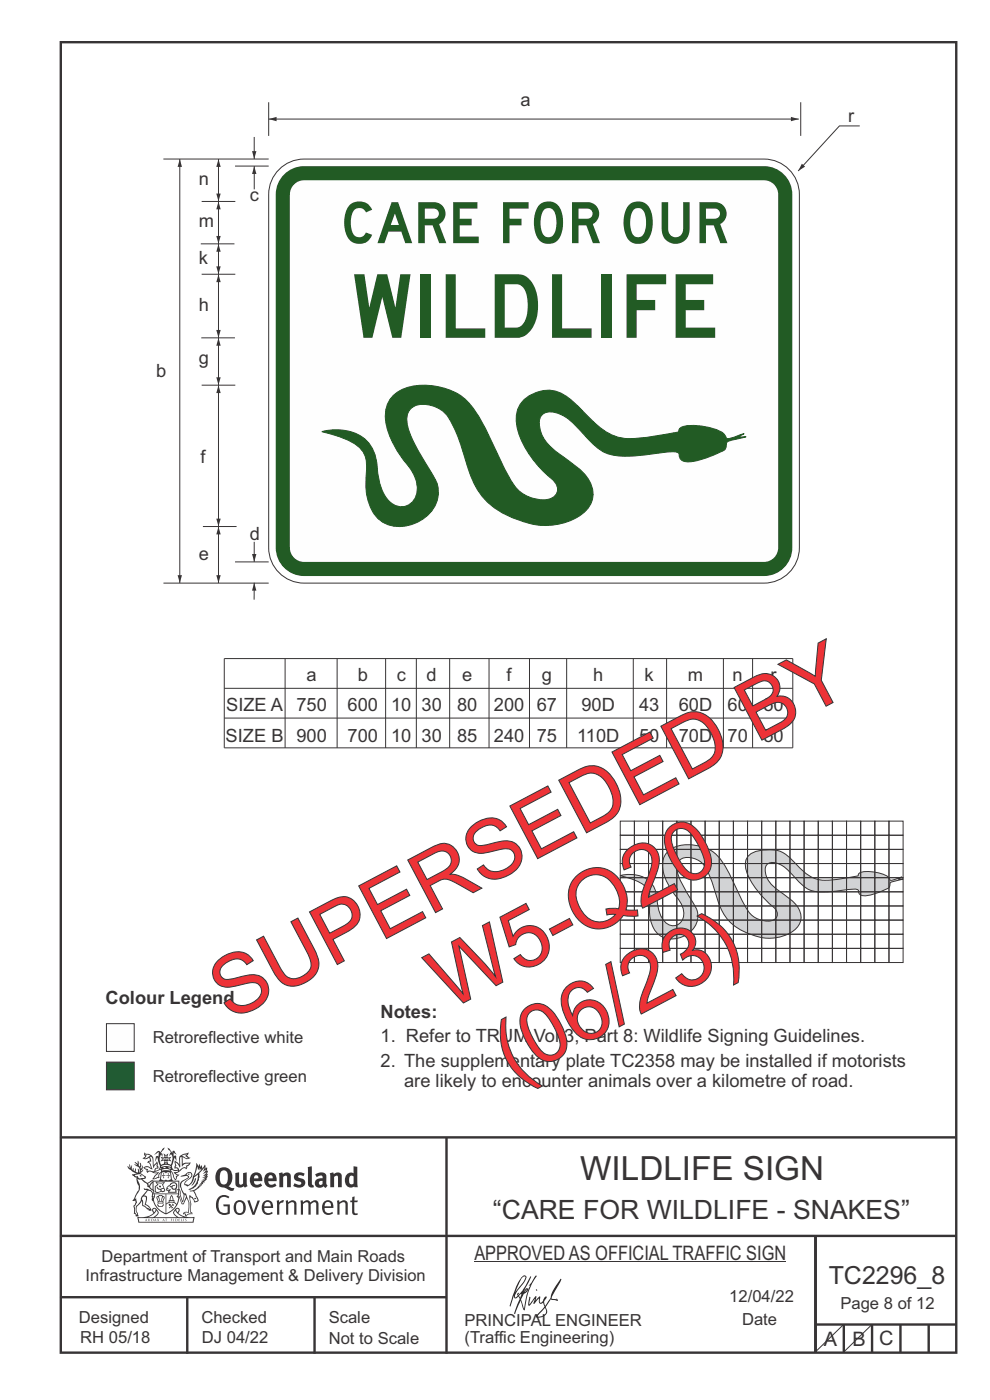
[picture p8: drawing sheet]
<svg xmlns="http://www.w3.org/2000/svg" width="210mm" height="297mm" viewBox="0 0 210 297" stroke-linecap="round" stroke-linejoin="round" font-family="sans-serif">
<g fill="none" stroke="#373435" stroke-width=".51">
<path d="M12.9 9h189.9v278h-189.9zM12.7 241.3h190M94.7 241.4v45.8M12.7 275.2h82M12.7 262.2h190.1M39.7 275.2v12M66.7 275.2v12M173 262.1v24.9M173 281h30M179 281v6M185 281v6M191 281v6"/>
<path d="M197 281v6"/>
</g>
<path d="M100.6 267.7h66.2" fill="none" stroke="#373435" stroke-width=".21"/>
<g fill="#373435">
<path d="M47 248.4a2.55 2.55 0 0 0 0 2.7l.3 .2a.81 .81 0 0 0 1-1v-.5a1.04 1.04 0 0 0-1.1-1.5zM46.3 248.1a1.82 1.82 0 0 1 2.1-.2 1.82 1.82 0 0 1 .9 1.8 2.29 2.29 0 0 1-.8 2l.7 .3h.5l-.2 .6a2.87 2.87 0 0 1-2-.7 2.12 2.12 0 0 1-1.7-3.1z" fill-rule="evenodd"/>
<path d="M49.9 248.9l.8-.2v2a.46 .46 0 0 0 .3 .6 .46 .46 0 0 0 .6-.3v-2.1l.7-.2v2.4l.2 .5-.5 .3-.3-.3a1.02 1.02 0 0 1-1.2 .3 1.02 1.02 0 0 1-.6-1.1z" fill-rule="evenodd"/>
<path d="M54 249.5l-.1 .5h.9a.49 .49 0 0 0-.2-.6 .49 .49 0 0 0-.6 .1zM53.4 249.1a1.34 1.34 0 0 1 1.6-.2 1.34 1.34 0 0 1 .6 1.5v.2h-1.7a.77 .77 0 0 0 .5 .8 .77 .77 0 0 0 .9-.4l.3 .5a1.59 1.59 0 0 1-2 .2 1.59 1.59 0 0 1-.5-2.1z" fill-rule="evenodd"/>
<path d="M57 249.5l-.1 .5h1a.49 .49 0 0 0-.2-.6 .49 .49 0 0 0-.7 .1zM56.4 249.1a1.34 1.34 0 0 1 1.6-.2 1.34 1.34 0 0 1 .7 1.5v.2h-1.8a.77 .77 0 0 0 .5 .8 .77 .77 0 0 0 .9-.4l.4 .5a1.59 1.59 0 0 1-2.1 .2 1.59 1.59 0 0 1-.5-2.1z" fill-rule="evenodd"/>
<path d="M59.2 248.9l.7-.2 .1 .4a.95 .95 0 0 1 1-.3 .95 .95 0 0 1 .7 .8v2.3h-.8v-2.3a.46 .46 0 0 0-.8 .1v2.2h-.8z" fill-rule="evenodd"/>
<path d="M62.6 249.1a1.75 1.75 0 0 1 2-.1l-.2 .5-.6-.2a.43 .43 0 0 0-.6 .3l.4 .3a1.04 1.04 0 0 1 1.2 1.1 1.04 1.04 0 0 1-1.4 1l-1.2-.4 .3-.6 1 .4 .4-.4a.88 .88 0 0 0-1-.5l-.4-.2-.1-.4z" fill-rule="evenodd"/>
<path d="M65.3 247.6l.8-.2 .1 3.8 .3 .2 .1 .4a.88 .88 0 0 1-1 0 .88 .88 0 0 1-.3-1z" fill-rule="evenodd"/>
<path d="M67.8 250.6a.43 .43 0 0 0-.1 .7 .43 .43 0 0 0 .7-.1v-.7zM66.8 249.1a1.7 1.7 0 0 1 2.4 .1v1.9l.3 .4-.4 .5-.5-.4a1.03 1.03 0 0 1-1.7-.1 1.03 1.03 0 0 1 .8-1.5h.7v-.4a.8 .8 0 0 0-1.2 .1z" fill-rule="evenodd"/>
<path d="M70 248.9l.7-.2 .1 .4a.95 .95 0 0 1 1-.3 .95 .95 0 0 1 .7 .8v2.3h-.8v-2.3a.46 .46 0 0 0-.8 .1v2.2h-.8z" fill-rule="evenodd"/>
<path d="M74.3 249.5a1.48 1.48 0 0 0 0 1.7h.5l.2-.1v-1.5l-.3-.2zM75 247.4l.8 .1 .1 4.4h-.7l-.1-.2a1.26 1.26 0 0 1-1.4 0 1.26 1.26 0 0 1-.5-1.3 1.29 1.29 0 0 1 .4-1.4 1.29 1.29 0 0 1 1.4-.1z" fill-rule="evenodd"/>
<path d="M46.4 253.9a1.72 1.72 0 0 1 2.3 0l-.3 .3a1.24 1.24 0 0 0-1.4-.2 1.24 1.24 0 0 0-.6 1.4 1.49 1.49 0 0 0 1.2 1.9l.7-.1v-1.3h-.8l-.1-.4h1.3v1.9a1.93 1.93 0 0 1-2.2 0 1.93 1.93 0 0 1-.7-2.2l.2-.8z" fill-rule="evenodd"/>
<path d="M50.4 255.1a1.65 1.65 0 0 0 .2 2.2 .99 .99 0 0 0 1-1.4 .78 .78 0 0 0-.4-.8 .78 .78 0 0 0-.8 0zM50 254.9a1.33 1.33 0 0 1 1.6-.1 1.33 1.33 0 0 1 .5 1.4 1.31 1.31 0 0 1-1.3 1.6 1.31 1.31 0 0 1-1.2-1.6v-.6z" fill-rule="evenodd"/>
<path d="M52.5 254.7l.4-.1 .9 2.6 .8-2.5h.5l-1.1 3h-.5z" fill-rule="evenodd"/>
<path d="M56.3 255.2l-.2 .7h1.3a.7 .7 0 0 0-.3-.8 .7 .7 0 0 0-.8 .1zM55.9 255a1.22 1.22 0 0 1 1.5-.2 1.22 1.22 0 0 1 .5 1.5h-1.8a.93 .93 0 0 0 .5 1 .93 .93 0 0 0 1.1-.2l.2 .3a1.43 1.43 0 0 1-1.8 .1 1.43 1.43 0 0 1-.6-1.7z" fill-rule="evenodd"/>
<path d="M58.7 254.7l.4-.1 .1 .5 .4-.4 .6-.1-.2 .5a.66 .66 0 0 0-.8 .7v1.9h-.4z" fill-rule="evenodd"/>
<path d="M60.6 254.7l.4-.1 .1 .5a.94 .94 0 0 1 1-.5 .94 .94 0 0 1 .8 .8v2.3h-.5l-.1-2.5a.81 .81 0 0 0-1.2 .3v2.2h-.4z" fill-rule="evenodd"/>
<path d="M63.7 254.7l.5-.1 .1 .5 .4-.3a.78 .78 0 0 1 1.1 .3 .9 .9 0 0 1 1-.5 .9 .9 0 0 1 .8 .8v2.3h-.5l-.1-2.5a.67 .67 0 0 0-1.1 .3v2.2h-.5v-2.4l-.4-.3-.7 .4v2.3h-.5z" fill-rule="evenodd"/>
<path d="M69 255.2l-.1 .7h1.3a.7 .7 0 0 0-.3-.8 .7 .7 0 0 0-.9 .1zM68.7 255a1.22 1.22 0 0 1 1.5-.2 1.22 1.22 0 0 1 .5 1.5h-1.8a.93 .93 0 0 0 .4 1 .93 .93 0 0 0 1.2-.2l.1 .3a1.44 1.44 0 0 1-1.7 .1 1.44 1.44 0 0 1-.6-1.7z" fill-rule="evenodd"/>
<path d="M71.4 254.7l.5-.1 .1 .5a.94 .94 0 0 1 1-.5 .94 .94 0 0 1 .8 .8v2.3h-.5l-.1-2.5a.81 .81 0 0 0-1.2 .3v2.2h-.4z" fill-rule="evenodd"/>
<path d="M74.7 253.9l.5-.1v.9h.7l-.1 .3h-.6v2.2l.1 .2h.5l.1 .3a.75 .75 0 0 1-1.2-.6v-2.1h-.4v-.3h.4z" fill-rule="evenodd"/>
<path d="M30.8 244.9l1.1 .3-.9 .5h-.4l.6-.5zM31.8 245.4h.2a2.44 2.44 0 0 1 .4 1.9l.1 .5 .7-1-.1 .6 .3 .3a.57 .57 0 0 0-.6 .7l-1-.1-.5 .2 .2-.5-.8-.3 .7-.1 .9 .5 .1-.1-.6-1.3-.2-.2h.5zM30.7 244.4l-.1 .5 .2 .4-.6 .4a1.04 1.04 0 0 0 1.4-.1l.2 .6-.3 .1-.2 .4a.94 .94 0 0 1 .8 1.1l-.2-.1a1.16 1.16 0 0 0-1.5-.1l.3 .4 .4 .2 .1 .5 .2 .1 .1-.2a.94 .94 0 0 1 1.1 .2l.8 .1-1.2 1.2a1.13 1.13 0 0 0 1.2-.2l.4-.1-.1-.4 .5-.8a.83 .83 0 0 0-.6 1.1l-.3-.1-.7 .4 1.1-1.4-.5 .1-.5-.1 1.3-.5-.1-.1-.9 .4v-.3l.2-.2 .3 .1 .1-.3-.2-.4v-.6l-.1-.4-.7 1v-.7a1.42 1.42 0 0 0-1.6-1.8z" fill-rule="evenodd"/>
<path d="M38.5 245.2l.5-.2 .7-.1-.6 .3 .8 .5h-.3zM38.3 245.5l.2-.1 .1 2a1.69 1.69 0 0 1 1.6-.6l-.8 .5 .1 .5a1.1 1.1 0 0 0-1.5 .6l-.1-.5-.2-.2h-.5l.3-.4-.3-.7a1.42 1.42 0 0 1 .8 1.1l.2-.1zM37.1 246.2l.1 1-.2 .3 .1 .4h.5l.1 .2a.96 .96 0 0 1-1.1-.1l-.1 .1a1.06 1.06 0 0 0 1.3 .2v.1a.72 .72 0 0 1-1 .2l.3 .5 .6 .2-.4 .2-.1 .6-.2-.3-.4-1.1-.4-.4 .4 .9a1.54 1.54 0 0 0 .7 1.2l.2-.3a.58 .58 0 0 1 .4-.8l.2-.1h-.3l-.5-.3 .9-.5a.93 .93 0 0 1 1.2-.5v.2l.2-.2 .1-.5a.99 .99 0 0 0 .7-.8l-1.3 .1-.3 .2-.1-1.4 .9 .4 .9-.3h-.4l-.5-.4 .4-.7-.6 .2a1.46 1.46 0 0 0-1.4 2.1v.4l-.2-.4z" fill-rule="evenodd"/>
<path d="M35.6 248.9l.2 .1-.1 .3 .4 .1h-.4v.6l-.1-.6h-.3l.3-.1z" fill-rule="evenodd"/>
<path d="M34.6 248.9l.2 .1v.3l.3 .1h-.3l-.1 .6v-.6h-.4l.4-.1z" fill-rule="evenodd"/>
<path d="M34.3 248.8a.57 .57 0 0 1 .9 .2 .57 .57 0 0 1 .9-.2l.2 1.4h-.2a.57 .57 0 0 1-.9 0 .69 .69 0 0 1-1.1 0zM34.2 248.1l-.3 2.1-.2 .4h3l-.2-.4-.3-2.1h-.2v.2l-.8-.1-.8 .1v-.2z" fill-rule="evenodd"/>
<path d="M34.2 252.4a.3 .3 0 0 0 .6 0 .3 .3 0 0 0-.6 0zM33.3 250.9l.3 .3-.3 .4a.79 .79 0 0 0 0 1.3l.8-.2-.1-.3a.55 .55 0 0 1-.7-.6l.1-.1 .2 .3 .3 .2 .8-.2-.4-.7 .4-.4-.7 .2zM33 250.7l1.1 .2 .9-.2-.4 .6 .4 1.2a.56 .56 0 0 1-.8 .3l-.2 .1a.73 .73 0 0 1-.9 .1 .73 .73 0 0 1-.3-1v-.4l.6-.4z" fill-rule="evenodd"/>
<path d="M35.6 251.8l.7-.4a.58 .58 0 0 1 1-.1 .58 .58 0 0 1-.4 .9l-.3-.3a.43 .43 0 0 1 .6-.4 .57 .57 0 0 0-.8 .2l-.2-.1-.3 .1 .4 .2a.55 .55 0 0 0 .9 .4v.5h-1.3l.3-.4-.1-.1-.6 .1 .2-.3-.2-.1zM35.4 251.8l-.1 .2a.39 .39 0 0 0 .2 .6h.3l-.2 .4h1.9l-.1-.8a.86 .86 0 0 0-.1-1.3 .86 .86 0 0 0-1.3 .4z" fill-rule="evenodd"/>
<path d="M36 254.8h.8v.2h-.8zM36.4 253.8l.2 .8h-.4zM36.4 253.5l-.3 .5-.1 .6h-.2v.4l-.7 .4 .2 .1a1.48 1.48 0 0 1 2.1 .2l.2-.1-.6-.5v-.5h-.2l-.1-.6z" fill-rule="evenodd"/>
<path d="M35.8 255.4l.4 .1 .1 .3 .3-.2-.2-.2a.38 .38 0 0 1 .5 .5l-.2-.2-.3 .2 .3 .2-.3 .3-.1-.4-.4 .4-.1-.2 .4-.3-.1-.1-.2 .1z" fill-rule="evenodd"/>
<path d="M34.5 254h.2v.2l-.2 .6h-.2zM33.6 255.3h.9v.2a.55 .55 0 0 1-.8 .4v-.2l-.2-.1zM33.4 254h.2l.2 .8h-.2zM33.6 255l.8-.1 .1 .2h-.8zM33.8 253.7h.5l-.2 1.1h-.1zM33.3 253.8l-.1 .3 .3 1.1a.48 .48 0 0 0-.1 .6 .48 .48 0 0 0 .5 .2h.5a.49 .49 0 0 0 .2-.8l.3-1.1-.1-.3a1.42 1.42 0 0 0-1.5 0z" fill-rule="evenodd"/>
<path d="M33.7 251.5l.4 .1 .1 .3h-.3z" fill-rule="evenodd"/>
<path d="M41.3 250.1l.3-.2-.2 .8-.6 .8h-.2l.5-.7z" fill-rule="evenodd"/>
<path d="M39.7 249l.3-.2 .5 .2a.88 .88 0 0 1-.6 1.1 1.22 1.22 0 0 0-.8 1.3l.5 .2a.72 .72 0 0 0 .9-.4l.5-.8 .2-.6 .8-.6v.2a2.85 2.85 0 0 1-2 2.9l.1 .1a2.13 2.13 0 0 0 1.9-1.5v-.3a2.01 2.01 0 0 0 .3-1.7l1.1-1.3-.4 1 .7-.5-.7 1 .8-.4-.8 .8 .7-.2-.9 .6 .8-.1-.8 .4h.7l-.8 .3 .3 .2h-.4l.2 .3h-.4l.2 .3h-.4l.1 .2h-.1a2.16 2.16 0 0 1-2 1.1l.1 .2 .4-.1a.76 .76 0 0 1 .7 .8l.5 1.2-.6 .2a1.45 1.45 0 0 0-1.1-1.3l.2 1.8-.1 1.8 .4 .3a1.07 1.07 0 0 0-1.2 .4v-.3l-.5-.2a.87 .87 0 0 1 1.1-.1v-.7a4.4 4.4 0 0 0-.6-3.1l-.1-.3h-.2a2.16 2.16 0 0 1-.7-2.2l.3-.4 1.2-.7a.55 .55 0 0 0-.4-.8zM37.8 252.4a.76 .76 0 0 1 .3 1.1l.6 1.6 .4-1.7 .2 .1a.61 .61 0 0 1-.1 .9l-.3 .8-.2 .1-.7-1.6-.3 .1a1.18 1.18 0 0 0 .1-1.4zM41.8 247.5l.2 .7 .3-.5v.6l.4-.5a1.9 1.9 0 0 1-1.2 1.4l-.3 .3zM38.2 249.6l1.4-.2 .2 .2v.3l-.5 .2a1.26 1.26 0 0 0-.9 1.9l.2 .7a1.84 1.84 0 0 1 .1 2.1l-.4-1.4a.96 .96 0 0 0-.4-1.2l-.4 .2a.78 .78 0 0 1 0 1.3l.1 .3h.4l.4 1.1a.38 .38 0 0 0 .2 .4 .38 .38 0 0 0 .4-.1l.6-1.2a2.94 2.94 0 0 1 .4 2.5l-.1 .4h-.8l-.3 .4v.2l.4-.1 .1 .4 .2 .1a1.02 1.02 0 0 1 1.3-.5v-.4l-.3-.1 .1-1.8-.3-1.3h.1a1.14 1.14 0 0 1 .8 1 .63 .63 0 0 0 .8-.2 .63 .63 0 0 0-.2-.9l-.6-1.2 .9-.6 .2-.4h.3l-.1-.2h.4l-.1-.3h.3l-.1-.3 .5-.1-.2-.2 .6-.4v-.2h-.2l.4-.5h-.3l.3-.5-.4 .1 .4-.5v-.3l-.3 .2 .2-.7-.1-.2-.4 .3v-.8l-.6 .8-.2-.8-.2 .5-.3-.7-.1 .6-.5-.8-.1 1.4-.6 1.8a1.81 1.81 0 0 1-1 1.5l-.6-.2a1.75 1.75 0 0 1 1.1-1.2 .75 .75 0 0 0 .1-1.3 .75 .75 0 0 0-1.2 .4z" fill-rule="evenodd"/>
<path d="M41.2 254.1h.3l.2 .2-.4 .1z" fill-rule="evenodd"/>
<path d="M29.4 258.4h11.6l-.1 .8h-11.4zM31.3 258.2l.5-.1a2.48 2.48 0 0 0 1.4-1.3l.3 .5-.5 .6-.5 .3zM32.5 256.6l.3-.2 .2 .1-.3 .7zM37.2 256.8a2.65 2.65 0 0 0 1.8 1.4h-1.1l-.5-.3-.5-.6zM37.4 256.5l.2-.1 .3 .2-.3 .6zM29.2 258.2l.1 1.2h11.8l.2-1.1-.2-.1a4.1 4.1 0 0 1-3.3-.9l.3-.4-.1-.6a1.06 1.06 0 0 0-1.3 1l.2 .4 .6 .5h-4.7l.3-.1a.84 .84 0 0 0 .6-.8 .84 .84 0 0 0-.5-.8l-.3-.2h-.5l-.1 .6 .3 .4a4.2 4.2 0 0 1-3.4 .9z" fill-rule="evenodd"/>
<path d="M31 258.7l.1 .2h-.2zM31 258.5l-.3 .6 .4-.2 .2 .2z" fill-rule="evenodd"/>
<path d="M31.3 258.6h.3v.4a.25 .25 0 0 0 .2-.1 .25 .25 0 0 0-.1-.3h.1a.29 .29 0 0 1 0 .4 .29 .29 0 0 1-.4 0 .29 .29 0 0 1 0-.4z" fill-rule="evenodd"/>
<path d="M32.2 258.6a.22 .22 0 0 1 .3 .2 .22 .22 0 0 1-.3 .2zM32 258.6l.1 .4a.33 .33 0 0 0 .4 0 .33 .33 0 0 0 0-.4 .33 .33 0 0 0-.5 0z" fill-rule="evenodd"/>
<path d="M32.9 258.7l.1 .2h-.2zM32.9 258.5l-.2 .6 .3-.2 .2 .2z" fill-rule="evenodd"/>
<path d="M33.3 258.6h.2l.1 .1 .2-.1-.2 .2 .2 .3-.3-.3-.1 .3h-.1l.2-.3z" fill-rule="evenodd"/>
<path d="M34.7 258.7l.1 .2h-.2zM34.7 258.5l-.3 .6 .4-.2 .2 .2z" fill-rule="evenodd"/>
<path d="M35 258.5h.5l-.2 .1v.5h-.2l.1-.5z" fill-rule="evenodd"/>
<path d="M36.2 258.6l.3-.1-.1 .1v.2h.1h-.1v.3h-.2z" fill-rule="evenodd"/>
<path d="M36.7 258.6h.2v.5h-.2z" fill-rule="evenodd"/>
<path d="M37.3 258.6a.22 .22 0 0 1 .3 .2 .22 .22 0 0 1-.3 .2zM37.1 258.6v.4a.33 .33 0 0 0 .5 0 .33 .33 0 0 0 0-.4 .33 .33 0 0 0-.5 0z" fill-rule="evenodd"/>
<path d="M37.8 258.6l.4-.1-.2 .1v.2h.1h-.1v.2l.2 .1h-.4z" fill-rule="evenodd"/>
<path d="M38.4 258.6h.2l-.1 .4 .2 .1h-.3z" fill-rule="evenodd"/>
<path d="M38.9 258.6h.2v.5h-.2z" fill-rule="evenodd"/>
<path d="M39.3 258.6h.2h-.1l.2 .3-.2 .2-.1-.1v-.1l.2 .1z" fill-rule="evenodd"/>
<path d="M34.2 247.4a1.51 1.51 0 0 1 2 .2 2.67 2.67 0 0 0-2.1 0zM35.7 247.6l.4 .1 .1 .3-.4-.1zM34.6 247.6h.5l.1 .2h-.4zM34 247.8l.3 .2h-.3zM34.9 246.9l.3-.2 .3 .2zM34.9 245.6l.2 .1v.3h-.2zM35 245.1l.2 .2 .2-.2-.1 .3h-.2zM35.1 246.3h.2l.1 .4-.2-.2-.2 .2zM35.3 245.7l.2-.1v.4h-.2zM34.4 245.7h.3l.1 .3-.4 .1 .2-.2zM35.7 245.7h.3l-.2 .2 .2 .2-.4-.1zM32.7 244.9l1-.5-.1 1-.2-.2-.3 .2-.3 1.1 .5-1 .3 .9a1.84 1.84 0 0 1 .2 1.7l.4 .1a2.48 2.48 0 0 1 2.2 0l.2-.2-.2-.7 .7-1.8 .4 .7-.2-1-.2-.1-.2 .3v-.9l.6 .4-.6-.8-.3 .1-.1 .4-.5-.9-.5-.3 .2 .5 .6 .5-.5 .8 .4-.4a2.06 2.06 0 0 1 0 2.3l-.5-.2-.2-.6 .1-.1 .8 .2-.4-.5 .4-.5-.7 .2-.2-.2 .2-.7-.5 .4-.5-.4 .2 .7-.2 .2-.7-.2 .4 .5-.4 .5 .8-.2 .1 .1-.2 .6-.5 .2a2.02 2.02 0 0 1 0-2.2l.3 .5-.1-.7-.3-.1 .8-1.2-.4 .3-.5 .8-.2-.3a.8 .8 0 0 0-.8 .5z" fill-rule="evenodd"/>
<path d="M29.2 250.1l.3 .1a.61 .61 0 0 1 .8 .4l.3 .2a.8 .8 0 0 1 .6 1l.4 .1 .5 .5a1 1 0 0 1 .5 1.1l-.1 .7v-.5h-.1a.96 .96 0 0 0-.8-1.3l-.2-.2h-.7l-.1-.1-.1 .1 .1 .3h.6l-1.2 1.3-.2 1-.4 .6a1.33 1.33 0 0 0-.5 1.8l.2 .5a1.26 1.26 0 0 1-.5-1.5l-.1-.3a1.56 1.56 0 0 0 .4-1.7l-.3 .2 .2-.5a3.2 3.2 0 0 0 .7-3zM30.4 253.9h.4a2.06 2.06 0 0 1-.1 1.6l.7 .5 .4 .4-.6-.1-.8-.6-.1-.9a.51 .51 0 0 1 .1-.9zM28.6 249.3a1.52 1.52 0 0 1 2.1 .5l-1.1 .2-.2-.1-.1-.4h-.5zM27.5 247v.8l-.3-.4h-.1a3.1 3.1 0 0 0 1.9 1.6l-1 .1 .5 .6 .5 .1 .1 1.1a1.84 1.84 0 0 1-.3 2.5l-.4 .9-.3 .4 .2 .1 .4-.1 .1 .4-.2 .5-.3 .2 .1 1.7h.2l.3 .5 .1 .1 .4-.1-.1-.5a1.3 1.3 0 0 1-.1-1.7l.9-1 .1 1.1 .6 .2 .5 .5 .1-.1 .2 .3h.5a1.85 1.85 0 0 0-1.2-1.4l.1-.3a1.39 1.39 0 0 0 0-1.4l-.5-.1 .5-.5a.66 .66 0 0 1 .9-.4 .66 .66 0 0 1 .3 .9l-.1 .4 .2-.1v.2l-.1 .3 .2 .5 .1-.3a2.24 2.24 0 0 0 .1-2.2 .73 .73 0 0 1-.7-.7 .73 .73 0 0 1 .6-.7v-.2a.94 .94 0 0 0-.9 .8 .48 .48 0 0 1-.1-.6 .48 .48 0 0 1 .5-.2l.5-.3a.51 .51 0 0 0-.8 .2l-.5 .2-1-.8h.6l.2-.5-1.2-.7 .5-.5v-.3l-.5 .4 .1-.2a.69 .69 0 0 0 .2-1v.4l-.2 .3v-1.1l-.3-.2 .1 .6-.1 .2-.4-1.3v.7l-.6-.4 .5 .7-.6-.2 .3 .3a1 1 0 0 1 .7 1.4l-.2-.8v.9l-.5-.2v-.8l-.2 .7-.2-.1-.1-.6-.2 .4-.2-.2 .1-.7-.2 .5z" fill-rule="evenodd"/>
<path d="M29.6 249.4l.2-.1 .3 .2z" fill-rule="evenodd"/>
<path d="M32.4 250.5h5.6v2l-.2-.1v-1.7h-5.2v2.5h5.2v-.8l.1 .2-.1 1.1v-.3h-2.5v4a4.1 4.1 0 0 0 2.6-3.6l.1-.1a4 4 0 0 1-2.8 3.9 4.2 4.2 0 0 1-2.8-4.7l.1 1.2 .1-.1a3.8 3.8 0 0 0 2.5 3.4v-4h-2.5l-.2-.9z" fill-rule="evenodd"/>
<circle cx="40" cy="249.1" r=".17"/>
</g>
<g fill="#252726">
<path d="M111.6 273.7l.2-.2-.5 .7zM110.4 274.5l.3 .1-.3 .7-.3-.4zM110.9 270.9l.5-.1a9.3 9.3 0 0 1-2 3.2l-.1 .2 1-2.5zM110.6 271a14.7 14.7 0 0 0-2.2 4.9l-.3 1.2 .1 .1 .8-2.4a.42 .42 0 0 0 .2 .7 .42 .42 0 0 0 .6-.3l.2-.2 .2 .6-1.1 3.1h.2l1.1-2.8 .6 1.9 .2 .2 .2-.5a13.5 13.5 0 0 1 2-6.2l.5-.5-.2-.2-1.6 2.1 .4-.1a14.9 14.9 0 0 0-1.3 5.1l-.4-1.2a1.39 1.39 0 0 1 .2-1.8l.1-.2a.92 .92 0 0 0 .8-1.2 .75 .75 0 0 0-.7 .7l-.2 .2 1.6-3.4h-.1l-.4 .7a10.5 10.5 0 0 1-2.2 3.2l.2-.4a.32 .32 0 0 0-.4 .2 .32 .32 0 0 0 .1 .4l-.5 .4a3.2 3.2 0 0 1 1.1-2.3l.5-.6a2.49 2.49 0 0 0 .7-1.6l-.3-.2z" fill-rule="evenodd"/>
<path d="M115.6 277.5a1.15 1.15 0 0 1 .1 1.3 1.15 1.15 0 0 1-1.2 .5h-.5zM112.3 275.1l-.3 1.7 .3 .2 1.2-1.5-.3 1.1 1.1-1.2a.94 .94 0 0 0 .4 1.2l.5-.3 .3 .9-1.2 1.3a.98 .98 0 0 0-.5 1 1.9 1.9 0 0 0 2.3-1.3l-.1-.3a1.02 1.02 0 0 1 .3-1.4l.5-.9 1.5 .3-.2-.5v.3l-1.1-.2v-.2l2-3.6 .1-.3-.1-.1-1.8 2.7a6.6 6.6 0 0 1-1.5 3l-.2-.2a1.01 1.01 0 0 1 .4-1.4l.1-.2-.3-.2-.3 .5-.2 .5-.5 .4-.2-.4 .1-.9-.2-.1-.8 .9 .2-.9h-.1l-1.4 1.7 .2-1.4v-.1z" fill-rule="evenodd"/>
<path d="M113.7 273.5l.3 .3h-.3z" fill-rule="evenodd"/>
</g>
<path d="M131.6 185.8a6.9 6.9 0 0 1 6.3 1.3l.7 .9 .5 1.2 .3 1.6a6.8 6.8 0 0 0 2.2 5.2 2.35 2.35 0 0 0 2.7-.2 2.35 2.35 0 0 0 .7-2.6 8.7 8.7 0 0 0-2.3-4l-.9-1.5a7.3 7.3 0 0 1-1-5.8 5 5 0 0 1 4.8-2.7 8.6 8.6 0 0 1 8.7 5.4l.6 1.1a43.2 43.2 0 0 0 4.4 8.3 4.8 4.8 0 0 0 4.8 1.1 1.55 1.55 0 0 0-.1-2.7 18.2 18.2 0 0 1-5.7-7.7 3 3 0 0 1 2.6-4.2 7 7 0 0 1 6.1 1l2.2 2.2a7.8 7.8 0 0 0 8.3 2.9l4.5-.8 .2-.5a7.1 7.1 0 0 1 5.6 .4l.6 .3 .5 .8 2.4-.8-.7 .5h1l-2.5 .6-.3 .4a1.1 1.1 0 0 1-1 1.2l-1.6 .7a6.5 6.5 0 0 1-3.4 .6l-.5-.4-.4-.9a20.3 20.3 0 0 0-5.5 .5 7.2 7.2 0 0 1-6-1.3l-2.5-2.6a5.5 5.5 0 0 0-4.5-2.3 1.34 1.34 0 0 0-1.1 1.4 6 6 0 0 0 3.3 4.9l.9 .6a6.3 6.3 0 0 1 3.4 4.7 4.6 4.6 0 0 1-3.5 3.9 9.7 9.7 0 0 1-7.2-.3 10.2 10.2 0 0 1-7-7.4l-.7-2.3a11.8 11.8 0 0 0-3.1-5.8 4.2 4.2 0 0 0-3.7-.6 2.41 2.41 0 0 0-.9 3.2l.9 2.3 2 3.3a5.5 5.5 0 0 1 1.2 4.4 5.6 5.6 0 0 1-7.9 3.2 6.9 6.9 0 0 1-2.2-6.4l.1-.8a3.6 3.6 0 0 0-1.9-4l-2.6-1z" fill-rule="evenodd" fill="#d2d3d5" stroke="#373435" stroke-width=".21"/>
<g fill="none" stroke="#373435" stroke-width=".21">
<path d="M131.6 174.2h3v3h-3zM131.6 177.2h3v3h-3zM134.6 174.2h3v3h-3zM134.6 177.2h3v3h-3zM137.6 174.2h3v3h-3zM137.6 177.2h3v3h-3zM140.6 174.2h3v3h-3zM140.6 177.2h3v3h-3zM143.6 174.2h3v3h-3zM143.6 177.2h3v3h-3zM146.6 174.2h3v3h-3zM146.6 177.2h3v3h-3z"/>
<path d="M149.6 174.2h3v3h-3zM149.6 177.2h3v3h-3zM152.6 174.2h3v3h-3zM152.6 177.2h3v3h-3zM155.6 174.2h3v3h-3zM155.6 177.2h3v3h-3zM158.6 174.2h3v3h-3zM158.6 177.2h3v3h-3zM161.6 174.2h3v3h-3zM161.6 177.2h3v3h-3zM164.6 174.2h3v3h-3zM164.6 177.2h3v3h-3z"/>
<path d="M167.6 174.2h3v3h-3zM167.6 177.2h3v3h-3zM170.6 174.2h3v3h-3zM170.6 177.2h3v3h-3zM173.6 174.2h3v3h-3zM173.6 177.2h3v3h-3zM176.6 174.2h3v3h-3zM176.6 177.2h3v3h-3zM179.6 174.2h3v3h-3zM179.6 177.2h3v3h-3zM182.6 174.2h3v3h-3zM182.6 177.2h3v3h-3z"/>
<path d="M185.6 174.2h3v3h-3zM185.6 177.2h3v3h-3zM188.6 174.2h3v3h-3zM188.6 177.2h3v3h-3zM131.6 180.2h3v3h-3zM131.6 183.2h3v3h-3zM131.6 186.2h3v3h-3zM131.6 189.2h3v3h-3zM131.6 192.2h3v3h-3zM131.6 195.2h3v3h-3zM131.6 198.2h3v3h-3zM134.6 180.2h3v3h-3z"/>
<path d="M134.6 183.2h3v3h-3zM134.6 186.2h3v3h-3zM134.6 189.2h3v3h-3zM134.6 192.2h3v3h-3zM134.6 195.2h3v3h-3zM134.6 198.2h3v3h-3zM137.6 180.2h3v3h-3zM137.6 183.2h3v3h-3zM137.6 186.2h3v3h-3zM137.6 189.2h3v3h-3zM137.6 192.2h3v3h-3zM137.6 195.2h3v3h-3z"/>
<path d="M137.6 198.2h3v3h-3zM140.6 180.2h3v3h-3zM140.6 183.2h3v3h-3zM140.6 186.2h3v3h-3zM140.6 189.2h3v3h-3zM140.6 192.2h3v3h-3zM140.6 195.2h3v3h-3zM140.6 198.2h3v3h-3zM143.6 180.2h3v3h-3zM143.6 183.2h3v3h-3zM143.6 186.2h3v3h-3zM143.6 189.2h3v3h-3z"/>
<path d="M143.6 192.2h3v3h-3zM143.6 195.2h3v3h-3zM143.6 198.2h3v3h-3zM146.6 180.2h3v3h-3zM146.6 183.2h3v3h-3zM146.6 186.2h3v3h-3zM146.6 189.2h3v3h-3zM146.6 192.2h3v3h-3zM146.6 195.2h3v3h-3zM146.6 198.2h3v3h-3zM149.6 180.2h3v3h-3zM149.6 183.2h3v3h-3z"/>
<path d="M149.6 186.2h3v3h-3zM149.6 189.2h3v3h-3zM149.6 192.2h3v3h-3zM149.6 195.2h3v3h-3zM149.6 198.2h3v3h-3zM152.6 180.2h3v3h-3zM152.6 183.2h3v3h-3zM152.6 186.2h3v3h-3zM152.6 189.2h3v3h-3zM152.6 192.2h3v3h-3zM152.6 195.2h3v3h-3zM152.6 198.2h3v3h-3z"/>
<path d="M155.6 180.2h3v3h-3zM155.6 183.2h3v3h-3zM155.6 186.2h3v3h-3zM155.6 189.2h3v3h-3zM155.6 192.2h3v3h-3zM155.6 195.2h3v3h-3zM155.6 198.2h3v3h-3zM158.6 180.2h3v3h-3zM158.6 183.2h3v3h-3zM158.6 186.2h3v3h-3zM158.6 189.2h3v3h-3zM158.6 192.2h3v3h-3z"/>
<path d="M158.6 195.2h3v3h-3zM158.6 198.2h3v3h-3zM161.6 180.2h3v3h-3zM161.6 183.2h3v3h-3zM161.6 186.2h3v3h-3zM161.6 189.2h3v3h-3zM161.6 192.2h3v3h-3zM161.6 195.2h3v3h-3zM161.6 198.2h3v3h-3zM164.6 180.2h3v3h-3zM164.6 183.2h3v3h-3zM164.6 186.2h3v3h-3z"/>
<path d="M164.6 189.2h3v3h-3zM164.6 192.2h3v3h-3zM164.6 195.2h3v3h-3zM164.6 198.2h3v3h-3zM167.6 180.2h3v3h-3zM167.6 183.2h3v3h-3zM167.6 186.2h3v3h-3zM167.6 189.2h3v3h-3zM167.6 192.2h3v3h-3zM167.6 195.2h3v3h-3zM167.6 198.2h3v3h-3zM170.6 180.2h3v3h-3z"/>
<path d="M170.6 183.2h3v3h-3zM170.6 186.2h3v3h-3zM170.6 189.2h3v3h-3zM170.6 192.2h3v3h-3zM170.6 195.2h3v3h-3zM170.6 198.2h3v3h-3zM173.6 180.2h3v3h-3zM173.6 183.2h3v3h-3zM173.6 186.2h3v3h-3zM173.6 189.2h3v3h-3zM173.6 192.2h3v3h-3zM173.6 195.2h3v3h-3z"/>
<path d="M173.6 198.2h3v3h-3zM176.6 180.2h3v3h-3zM176.6 183.2h3v3h-3zM176.6 186.2h3v3h-3zM176.6 189.2h3v3h-3zM176.6 192.2h3v3h-3zM176.6 195.2h3v3h-3zM176.6 198.2h3v3h-3zM179.6 180.2h3v3h-3zM179.6 183.2h3v3h-3zM179.6 186.2h3v3h-3zM179.6 189.2h3v3h-3z"/>
<path d="M179.6 192.2h3v3h-3zM179.6 195.2h3v3h-3zM179.6 198.2h3v3h-3zM182.6 180.2h3v3h-3zM182.6 183.2h3v3h-3zM182.6 186.2h3v3h-3zM182.6 189.2h3v3h-3zM182.6 192.2h3v3h-3zM182.6 195.2h3v3h-3zM182.6 198.2h3v3h-3zM185.6 180.2h3v3h-3zM185.6 183.2h3v3h-3z"/>
<path d="M185.6 186.2h3v3h-3zM185.6 189.2h3v3h-3zM185.6 192.2h3v3h-3zM185.6 195.2h3v3h-3zM185.6 198.2h3v3h-3zM188.6 180.2h3v3h-3zM188.6 183.2h3v3h-3zM188.6 186.2h3v3h-3zM188.6 189.2h3v3h-3zM188.6 192.2h3v3h-3zM188.6 195.2h3v3h-3zM188.6 198.2h3v3h-3z"/>
<path d="M131.6 201.2h3v3h-3zM134.6 201.2h3v3h-3zM137.6 201.2h3v3h-3zM140.6 201.2h3v3h-3zM143.6 201.2h3v3h-3zM146.6 201.2h3v3h-3zM149.6 201.2h3v3h-3zM152.6 201.2h3v3h-3zM155.6 201.2h3v3h-3zM158.6 201.2h3v3h-3zM161.6 201.2h3v3h-3zM164.6 201.2h3v3h-3z"/>
<path d="M167.6 201.2h3v3h-3zM170.6 201.2h3v3h-3zM173.6 201.2h3v3h-3zM176.6 201.2h3v3h-3zM179.6 201.2h3v3h-3zM182.6 201.2h3v3h-3zM185.6 201.2h3v3h-3zM188.6 201.2h3v3h-3z"/>
</g>
<path d="M22.6 217.2h5.9v5.9h-5.9z" fill-rule="evenodd" fill="#fefefe" stroke="#373435" stroke-width=".21"/>
<path d="M22.6 225.3h5.9v5.9h-5.9z" fill-rule="evenodd" fill="#215b33" stroke="#373435" stroke-width=".21"/>
<g fill="none" stroke="#373435" stroke-width=".21">
<path d="M57 21.7v7.1M57 25.3h112.4M169.9 21.7v7.1M47.6 139.7h120.6v18.9h-120.6zM60.5 139.7v18.9M71.5 139.7v18.9M81.8 139.7v18.9M88.3 139.7v18.9M95.4 139.7v18.9M103.7 139.7v18.9M112.3 139.7v18.9M120.2 139.7v18.9"/>
<path d="M134.3 139.7v18.9M141.4 139.7v18.9M153.5 139.7v18.9M159.6 139.7v18.9M47.6 146h120.6M47.6 152.3h120.6"/>
</g>
<g fill="#373435">
<path d="M57 25.3l1.7-.5v.9z"/>
<path d="M167.8 24.8l1.6 .5-1.6 .4z"/>
</g>
<path d="M182.4 26.7h-4.3l-8.8 9.6" fill="none" stroke="#373435" stroke-width=".21"/>
<path d="M170.1 34.7l.7 .7-1.5 .9z" fill="#373435"/>
<path d="M58.8 36.3a7.5 7.5 0 0 1 5.7-2.6h97.6a7.5 7.5 0 0 1 7.5 7.5v75a7.5 7.5 0 0 1-7.5 7.5h-97.6a7.5 7.5 0 0 1-7.5-7.5v-75a7.5 7.5 0 0 1 1.8-4.9z" fill="none" stroke="#373435" stroke-width=".21"/>
<path d="M60.3 37a6 6 0 0 1 4.2-1.8h97.6a6 6 0 0 1 6 6v75a6 6 0 0 1-6 6h-97.6a6 6 0 0 1-6-6v-75a6 6 0 0 1 1.8-4.2z" fill-rule="evenodd" fill="#225b24"/>
<path d="M62.2 39.4a3 3 0 0 1 2.3-1.2h97.6a3 3 0 0 1 3 3v75a3 3 0 0 1-3 3h-97.6a3 3 0 0 1-3-3v-75l.1-.6z" fill-rule="evenodd" fill="#fefefe"/>
<path d="M68.3 91.6a10.4 10.4 0 0 1 9.3 1.7 8.2 8.2 0 0 1 2.4 5.8 12 12 0 0 0 2.4 7.1 3.4 3.4 0 0 0 3.8 1.1 3.4 3.4 0 0 0 2.3-3.2 8.8 8.8 0 0 0-2.8-6.4 19.3 19.3 0 0 1-3.9-8.6 6.2 6.2 0 0 1 5.2-7.1 14.4 14.4 0 0 1 11.2 2.3 24.2 24.2 0 0 1 5.9 8.8 54 54 0 0 0 5.6 10.6 7.4 7.4 0 0 0 7.3 2 2.12 2.12 0 0 0 .6-3.5 22.7 22.7 0 0 1-7.9-11.5 6 6 0 0 1 4.9-7.7 7 7 0 0 1 6.7 1.9l3.8 3.8a13.1 13.1 0 0 0 6.8 4.2 43.8 43.8 0 0 0 11.8-1.2l.3-.1 .1-.7a4.4 4.4 0 0 1 3.3-.6 11.2 11.2 0 0 1 6.2 1.8l.5 .9a7.2 7.2 0 0 0 3.3-.9l.4-.1-1 .7h1.4l-3.1 .7a1 1 0 0 0-1.1 1.3 1.37 1.37 0 0 1-1.1 1.2l-1.8 .8a14.8 14.8 0 0 1-5.6 1.3l-.7-.3-.5-.4-.4-1.2a5.2 5.2 0 0 0-3.1-.1 35.3 35.3 0 0 1-11.1 .5 10.5 10.5 0 0 1-5.2-3.7l-1.5-1.6a8.9 8.9 0 0 0-6.6-3.8 2.05 2.05 0 0 0-2 2.2 7.6 7.6 0 0 0 3.4 6l3 2.2a11.3 11.3 0 0 1 4.8 5.5 5.2 5.2 0 0 1-2.5 6 14 14 0 0 1-12.8 1.1 15.2 15.2 0 0 1-10.9-10.7 46.8 46.8 0 0 0-4.3-11.2 6.4 6.4 0 0 0-7.1-2.4 3.1 3.1 0 0 0-1.7 3.6 27 27 0 0 0 4.5 9.3l.7 1.2a6.6 6.6 0 0 1-1.9 10 7.9 7.9 0 0 1-9.1 .1 11 11 0 0 1-2.8-9.2v-1a5.7 5.7 0 0 0-3.6-6.6l-3.5-1.3z" fill-rule="evenodd" fill="#225b24" stroke="#225b24" stroke-width=".21"/>
<path d="M34.7 33.7h22.3M38.1 33.7v90M49.9 35.2h7.1M42.6 51.7h7.1M42.8 42.7h7.1M42.8 58.2h7.1M42.7 71.7h7.1M42.8 81.7h7.1M43 111.7h7.2M34.7 123.7h22.3" fill="none" stroke="#373435" stroke-width=".21"/>
<g fill="#373435">
<path d="M38.1 33.8l.5 1.6h-.9z"/>
<path d="M37.7 122h.9l-.5 1.7z"/>
</g>
<path d="M46.3 33.7v9" fill="none" stroke="#373435" stroke-width=".21"/>
<g fill="#373435">
<path d="M46.3 33.8l.5 1.6h-.9z"/>
<path d="M45.9 41.1h.9l-.5 1.6z"/>
</g>
<path d="M46.3 42.7v9" fill="none" stroke="#373435" stroke-width=".21"/>
<g fill="#373435">
<path d="M46.3 42.8l.5 1.6h-.9z"/>
<path d="M45.9 50.1h.9l-.5 1.6z"/>
</g>
<path d="M46.3 51.7v6.5" fill="none" stroke="#373435" stroke-width=".21"/>
<g fill="#373435">
<path d="M46.3 51.8l.5 1.6h-.9z"/>
<path d="M45.9 56.5h.9l-.5 1.7z"/>
</g>
<path d="M46.3 58.2v13.5" fill="none" stroke="#373435" stroke-width=".21"/>
<g fill="#373435">
<path d="M46.3 58.2l.5 1.7h-.9z"/>
<path d="M45.9 70h.9l-.5 1.6z"/>
</g>
<path d="M46.3 81.7v30" fill="none" stroke="#373435" stroke-width=".21"/>
<g fill="#373435">
<path d="M45.9 110h.9l-.5 1.7z"/>
<path d="M46.3 81.7l.5 1.7h-.9z"/>
</g>
<path d="M46.3 111.7v12" fill="none" stroke="#373435" stroke-width=".21"/>
<g fill="#373435">
<path d="M45.9 122h.9l-.5 1.7z"/>
<path d="M46.3 111.7l.5 1.7h-.9z"/>
</g>
<path d="M46.3 71.7v10" fill="none" stroke="#373435" stroke-width=".21"/>
<g fill="#373435">
<path d="M45.9 80h.9l-.5 1.7z"/>
<path d="M46.3 71.7l.5 1.6h-.9z"/>
</g>
<path d="M53.9 29.1v4.6" fill="none" stroke="#373435" stroke-width=".21"/>
<path d="M53.5 32.1h.9l-.5 1.6z" fill="#373435"/>
<path d="M53.9 35.2v5" fill="none" stroke="#373435" stroke-width=".21"/>
<path d="M53.9 35.3l.5 1.6h-.9z" fill="#373435"/>
<path d="M49.9 119.2h7.1M53.9 114.9v4.3" fill="none" stroke="#373435" stroke-width=".21"/>
<path d="M53.5 117.5h.9l-.5 1.7z" fill="#373435"/>
<path d="M53.9 123.6v3.6" fill="none" stroke="#373435" stroke-width=".21"/>
<path d="M53.9 123.7l.5 1.6h-.9z" fill="#373435"/>
<path d="M179 280.9l-6 5.9M185 281l-6 5.8" fill="none" stroke="#373435" stroke-width=".21"/>
<text font-size="18.7" fill="#225b24" x="74.7" y="71.7">WILDLIFE</text>
<g font-size="17.6" fill="#ed3237">
<text x="95.2" y="214.4" transform="rotate(-28 95.2 214.4)">W5-Q20</text>
<text x="48.7" y="216.7" transform="rotate(-28 48.7 216.7)">SUPERSEDED BY</text>
<text x="108.7" y="229.6" transform="rotate(-28 108.7 229.6)">(06/23)</text>
</g>
<text font-size="12.1" fill="#225b24" x="72.1" y="51.6">CARE FOR OUR</text>
<text font-size="7.1" fill="#373435" x="123.1" y="250.3">WILDLIFE SIGN</text>
<text font-size="5.6" fill="#373435" x="104.6" y="258.5">“CARE FOR WILDLIFE - SNAKES”</text>
<text font-size="5.3" fill="#373435" x="175.8" y="272.3">TC2296_8</text>
<g font-size="4.2" fill="#373435">
<text x="100.6" y="267.2">APPROVED AS OFFICIAL TRAFFIC SIGN</text>
<text x="174.7" y="285.6">A</text>
<text x="180.8" y="285.6">B</text>
<text x="186.5" y="285.4">C</text>
</g>
<g font-size="3.9" fill="#373435">
<text x="110.4" y="22.5">a</text>
<text x="179.9" y="25.8">r</text>
<text x="42.2" y="39.3">n</text>
<text x="53" y="42.5">c</text>
<text x="42.2" y="48.2">m</text>
<text x="42.2" y="56">k</text>
<text x="42.2" y="65.9">h</text>
<text x="42.2" y="77.3">g</text>
<text x="33.1" y="80.1">b</text>
<text x="42.5" y="98.1">f</text>
<text x="42.2" y="118.7">e</text>
<text x="53" y="114.5">d</text>
<text x="65" y="144.4">a</text>
<text x="75.9" y="144.4">b</text>
<text x="84.2" y="144.4">c</text>
<text x="90.5" y="144.4">d</text>
<text x="98" y="144.4">e</text>
<text x="107.5" y="144.4">f</text>
<text x="114.9" y="144.4">g</text>
<text x="125.8" y="144.4">h</text>
<text x="136.7" y="144.4">k</text>
<text x="145.9" y="144.4">m</text>
<text x="155.4" y="144.4">n</text>
<text x="163.4" y="144.4">r</text>
<text x="48" y="150.9">SIZE A</text>
<text x="62.9" y="150.9">750</text>
<text x="73.7" y="150.9">600</text>
<text x="83" y="150.9">10</text>
<text x="89.4" y="150.9">30</text>
<text x="97" y="150.9">80</text>
<text x="104.8" y="150.9">200</text>
<text x="113.9" y="150.9">67</text>
<text x="123.3" y="150.9">90D</text>
<text x="135.6" y="150.9">43</text>
<text x="144" y="150.9">60D</text>
<text x="154.3" y="150.9">60</text>
<text x="161.9" y="150.9">50</text>
<text x="47.9" y="157.4">SIZE B</text>
<text x="62.9" y="157.4">900</text>
<text x="73.7" y="157.4">700</text>
<text x="83" y="157.4">10</text>
<text x="89.4" y="157.4">30</text>
<text x="97" y="157.4">85</text>
<text x="104.8" y="157.4">240</text>
<text x="113.9" y="157.4">75</text>
<text x="122.4" y="157.4">110D</text>
<text x="135.6" y="157.4">50</text>
<text x="144" y="157.4">70D</text>
<text x="154.3" y="157.4">70</text>
<text x="161.9" y="157.4">50</text>
<text x="22.4" y="213">Colour Legend</text>
<text x="80.7" y="215.9">Notes:</text>
<text x="80.7" y="221.1">1. Refer to TRUM Vol.3, Part 8: Wildlife Signing Guidelines.</text>
<text x="80.7" y="226.3">2. The supplementary plate TC2358 may be installed if motorists</text>
<text x="85.7" y="230.6">are likely to encounter animals over a kilometre of road.</text>
</g>
<g font-size="3.5" fill="#373435">
<text x="32.4" y="221.3">Retroreflective white</text>
<text x="32.4" y="229.5">Retroreflective green</text>
<text x="21.6" y="267.8">Department of Transport and Main Roads</text>
<text x="18.2" y="271.8">Infrastructure Management &amp; Delivery Division</text>
<text x="16.7" y="280.6">Designed</text>
<text x="42.7" y="280.6">Checked</text>
<text x="69.7" y="280.6">Scale</text>
<text x="98.5" y="281.3">PRINCIPAL ENGINEER</text>
<text x="154.7" y="276.1">12/04/22</text>
<text x="157.4" y="281.2">Date</text>
<text x="178.3" y="277.8">Page 8 of 12</text>
<text x="17" y="284.8">RH 05/18</text>
<text x="42.8" y="284.8">DJ 04/22</text>
<text x="69.7" y="285.2">Not to Scale</text>
<text x="98.5" y="284.8">(Traffic Engineering)</text>
</g>
</svg>
